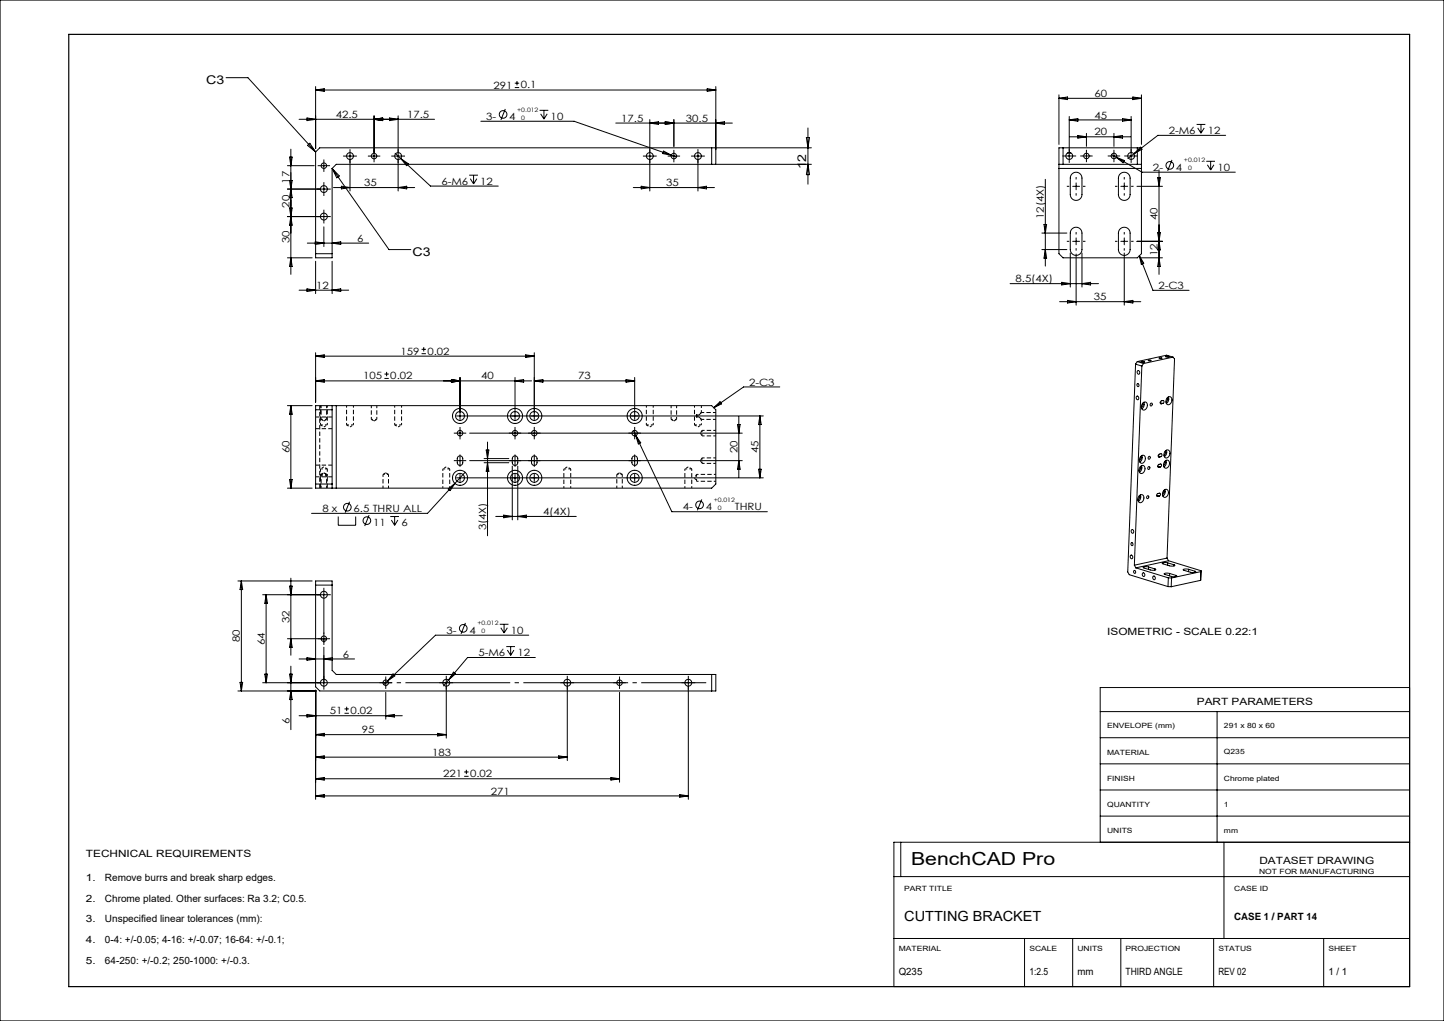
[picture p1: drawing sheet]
<svg xmlns="http://www.w3.org/2000/svg" width="420mm" height="297mm" viewBox="0 0 420 297" stroke-linecap="round" stroke-linejoin="round" font-family="sans-serif">
<g fill="none" stroke="#000" stroke-width=".29">
<path d="M65.8 22.6h6.3l19.7 21.6M87 34.7h39.4M89.3 34.3l2.5 .4-2.5 .4zM91.8 25.2v18M91.8 26.2h116.4M91.8 26.2l2.5-.4v.8zM108.8 33.7v12.7M108.8 34.7l2.5-.4v.8zM113.3 34.3l2.5 .4-2.5 .4zM115.8 33.7v21.9M139.9 35.3h27.1l29.8 10.4M147 31.7l-1.3 3.2"/>
<path d="M149.7 25.5h1.3M149.7 24.2h1.3M150.4 23.6v1.2M156.9 32.1h2.6M157.3 33.1l.9 1.5M158.2 32.1v2.5M159.2 33.1l-1 1.5M179.1 35.8h33.9M189 34.8v20.8M189 35.8l2.5-.4v.8zM193.5 35.4l2.5 .4-2.5 .4zM196 34.8v7.8"/>
<path d="M205.7 25.8l2.5 .4-2.5 .4zM208.2 25.2v22.6M208.2 35.8l2.5-.4v.8zM235 37.2v16.4M308 27.6v14.4M308 28.6l2.5-.4v.8zM308 28.6h24M311 33.9v12.5M311 34.9l2.5-.4v.8zM311 34.9h18M311.2 39.8h17.6M313.5 39.4l2.5 .4-2.5 .4z"/>
<path d="M316 38.8v3.8M324 38.8v3.8M324 39.8l2.5-.4v.8zM326.5 34.5l2.5 .4-2.5 .4zM329 33.9v12.5M329.5 28.2l2.5 .4-2.5 .4zM332 27.6v14.4M348 36.2h2.6M348.4 37.2l.9 1.5M349.3 36.2v2.5M350.3 37.2l-1 1.5M356.5 39.4h-19.7l-8.8 6.7"/>
<path d="M83.6 55h11.6M83.6 48.2h7.8M84.2 45.7h.8l-.4 2.5zM84.2 52.5l.8 5h-.8l.8-5zM84.6 43.4v36.4M89.4 42.3l.7-.6 1.7 2.5zM91.8 44.2v30.8h4.8v-26M93.2 48.2h2M94.2 47.2v2M94.2 54v2M96.6 49l16.5 23.6h6.4M96.6 49l2.1 2.2-.8 .5z"/>
<path d="M97 54.6h23.6M99.3 54.2l2.5 .4-2.5 .3zM100.8 45.4h2M101.8 44.4v11.2M107.8 45.4h2M114.8 45.4h2M114.9 44.6l1.8 1.6M115.8 54.6l2.5-.4v.7zM116.7 46.2l8.5 7.9h19.7M116.7 46.2l2.1 1.4-.5 .6zM136.5 51h2.5M136.8 52l.9 1.5"/>
<path d="M137.7 51v2.5M138.7 52l-1 1.5M184.2 54.6h23.6M186.5 54.2l2.5 .4-2.5 .3zM188 45.4h2M193 43.9l2.2 1.2-2.4-.4zM195 45.4h2M196 44.4v2M202 45.4h2M203 44.4v11.2M203 54.6l2.5-.4v.7zM207 43v4.8"/>
<path d="M234.5 40h1l-.5 3zM235 47.8l.5 3h-1zM236 47.8h-138.2l-1.2 1.2M236 43h-143l-1.2 1.2M304 52.2v25.2M308 47.8h24M308 43h24v30.8l-1.2 1.2h-21.6l-1.2-1.2zM308 49h24M309.2 43v4.8M310 45.4h2M310.5 44.5h1M311.9 50.5a1.7 1.7 0 0 1 1.8-.2 1.7 1.7 0 0 1 1 1.5v4.8a1.7 1.7 0 0 1-1.7 1.7 1.7 1.7 0 0 1-1.7-1.7v-4.8l.2-.7z"/>
<path d="M312 54.2h2M313 53.2v2M315 45.4h2M316 44.4v2M323 45.4h2M323.3 45l8.9 5.1h27.1M324 44.4v2M324.7 45.8l2.4 .9-.4 .7zM325.9 50.5a1.7 1.7 0 0 1 1.8-.2 1.7 1.7 0 0 1 1 1.5v4.8a1.7 1.7 0 0 1-1.7 1.7 1.7 1.7 0 0 1-1.7-1.7v-4.8l.2-.7zM326 54.2h2M327 53.2v2M328 45.4h2"/>
<path d="M330.7 54.2h7.4M330.8 43v4.8M331.7 42.8l.5 .6-2.2 1.2zM336.7 51.7h.8l-.4 2.5zM337.1 49.4v30.4M340.9 46.5l-1.3 3.2M350.9 46.9h2.5M351.2 47.9l.9 1.6M352.1 46.9v2.6M353.1 47.9l-1 1.6M83.6 75h7.2M83.6 63h11.6"/>
<path d="M84.2 60.5l.8 5h-.8l.8-5zM84.6 75l.4 2.5h-.8zM89.4 70.7h17.8M91.7 70.3l2.5 .4-2.5 .4zM91.8 73.8h4.8M91.8 76v9.4M94.2 66v5.7M94.2 62v2M96.6 70.7l2.5-.4v.8zM96.6 76v9.4M303 72.6h7.3M303 67.8h7.3"/>
<path d="M303.7 65.3h.7l-.4 2.5zM304 72.6l.4 2.5h-.7zM311.3 73.6v9.9M311.9 66.5a1.7 1.7 0 0 1 1.8-.2 1.7 1.7 0 0 1 1 1.5v4.8a1.7 1.7 0 0 1-1.7 1.7 1.7 1.7 0 0 1-1.7-1.7v-4.8l.2-.7zM312 70.2h2M313 69.2v2M313 73.9v14.9M314.7 73.6v9.9M325.7 66.7a1.7 1.7 0 0 1 1.9-.5 1.7 1.7 0 0 1 1.1 1.6v4.8a1.7 1.7 0 0 1-1.7 1.7 1.7 1.7 0 0 1-1.7-1.7v-4.8zM326 70.2h2M327 73.6v15.2M327 69.2v2"/>
<path d="M330.7 70.2h7.4M331.4 74.4l3.9 10.1h10.6M331.4 74.4l1.3 2.2-.7 .3zM331.8 75h6.3M336.7 67.7l.8 5h-.8l.8-5zM337.1 75l.4 2.5h-.8zM87 84.4h14.4M89.3 84l2.5 .4-2.5 .4zM96.6 84.4l2.5-.4v.8zM293.8 82.5h25.7M308.2 87.8h23.6M308.8 82.1l2.5 .4-2.5 .4z"/>
<path d="M310.5 87.4l2.5 .4-2.5 .3zM314.7 82.5l2.5-.4v.8zM327 87.8l2.5-.4v.7zM83.6 118h7.2M84.6 118v24M84.6 118l.4 2.5h-.8zM91.8 102.6v14.4M91.8 103.6l2.5-.4v.8zM91.8 110.8l2.5-.4v.8zM91.8 110.8h62.8M91.8 103.6h63.6M91.8 118h115.2l1.2 1.2v21.6l-1.2 1.2h-115.2z"/>
<path d="M91.8 119.2h4.8M96.6 118v24M97.8 118v24M111.8 110.1h1.3M111.8 108.8h1.3M112.4 108.2v1.3M122.6 102.9h1.3M122.6 101.6h1.3M123.2 101v1.3M131.3 110.4l2.5 .4-2.5 .4zM133.8 109.8v12.2M149.8 109.8v12.2"/>
<path d="M149.8 110.8l2.5-.4v.8zM152.9 103.2l2.5 .4-2.5 .4zM155.4 102.6v19.4M155.4 110.8h29.2M155.4 110.8l2.5-.4v.8zM182.1 110.4l2.5 .4-2.5 .4zM184.6 109.8v12.2M207.6 118.6l1.8-1.7 .5 .6zM226.8 112.6h-10.5l-8.7 6M330.3 105.9l-2.3 60.5 .4 .8 11.3 3.4M330.3 105.9l1.8 .6M330.6 115.3a.45 .45 0 0 1 .6 .4 .45 .45 0 0 1-.5 .5z"/>
<path d="M330.8 105.2l-.5 .7M330.8 105.2l1.8 .5M330.8 111.6a.37 .37 0 0 1 .5 .4 .37 .37 0 0 1-.6 .3zM330.8 107.9a.45 .45 0 0 1 .7 .4 .45 .45 0 0 1-.6 .5zM331.9 105.2l1 .1-.5 .1zM332.1 106.5l-2.2 57.9M332.4 117.3a.9 .9 0 0 1-.4 1.2M332.4 117.2a.79 .79 0 0 1 1.1-.1 .79 .79 0 0 1 .2 1.1 .89 .89 0 0 1-.6 1 .89 .89 0 0 1-1.1-.5l.1-.9zM332.6 105.7l-.5 .8M332.7 117a1.56 1.56 0 0 1-.6 1.9M334 104.8l.8 .1zM337.1 104.1l.9 .1z"/>
<path d="M337.5 117.1l.7 .3M337.5 117.4l.3 .1M338.2 117.4a.45 .45 0 0 0 .4-.4 .45 .45 0 0 0-.3-.5l-.5 .1a.45 .45 0 0 0-.3 .4 .45 .45 0 0 0 .3 .5M338.2 117.4l-.4 .1M339 103.7l1.1 .1-.6 .1zM339.5 115.8a.9 .9 0 0 1-.4 1.1M339.5 115.7a.79 .79 0 0 1 1.1-.2 .79 .79 0 0 1 .2 1.1 .89 .89 0 0 1-.5 1 .89 .89 0 0 1-1.1-.4l-.1-.7zM339.8 115.5a1.56 1.56 0 0 1-.6 1.9M341.2 103.9l-8.6 1.8M341.2 103.9l.4 .5-2.2 57.9M341.2 103.9l-1.9-.6-8.5 1.9M84.2 139.5h.8l-.4 2.5z"/>
<path d="M132.8 134h2M132.8 126h2M133.2 132.9l.5-.3 .7 .3 .2 1.7a.8 .8 0 0 1-.8 .8 .8 .8 0 0 1-.8-.8zM133.8 125v2M133.8 133v2M133.8 138v2M135.3 137.4l-10.9 11.9h-33.8M136.6 134h79.3M136.6 126h79.3M140.8 133.4h7.2M140.8 134.6h7.2M141.4 130.9h.8l-.4 2.5z"/>
<path d="M141.8 128.6v27.3M141.8 134.6l.4 2.5h-.8zM149 135.6v15.6M149.2 132.9l.5-.3 .7 .3 .2 1.7a.8 .8 0 0 1-.8 .8 .8 .8 0 0 1-.8-.8zM149.8 125v2M149.8 133v2M149.8 138v2M150.6 135.6v15.6M154.8 132.9l.5-.3 .7 .3 .2 1.7a.8 .8 0 0 1-.8 .8 .8 .8 0 0 1-.8-.8zM155.4 125v2M155.4 133v2M155.4 138v2"/>
<path d="M184 132.9l.5-.3 .7 .3 .2 1.7a.8 .8 0 0 1-.8 .8 .8 .8 0 0 1-.8-.8zM184.3 125.3l11.1 23.6h27.8M184.6 125v2M184.6 133v2M184.6 138v2M184.9 126.7l1.5 2.1-.7 .3zM214.5 123.5h.8l-.4 2.5zM214.9 134l.4 2.5h-.8zM214.9 121.2v17.6M220.6 136.5h.8l-.4 2.5zM221 121v18M221 121l.4 2.5h-.8z"/>
<path d="M222 121h-89.2M222 139h-89.2M331.7 135.8a.9 .9 0 0 1-.4 1.2M331.7 135.7a.79 .79 0 0 1 1.1-.1 .79 .79 0 0 1 .2 1 .89 .89 0 0 1-.6 1 .89 .89 0 0 1-1.1-.4v-.7zM331.8 132.8a.9 .9 0 0 1-.4 1.2M331.8 132.7a.79 .79 0 0 1 1.1-.1 .79 .79 0 0 1 .2 1 .89 .89 0 0 1-.6 1.1 .89 .89 0 0 1-1-.5l-.1-.6zM332 135.5a1.56 1.56 0 0 1-.6 1.9M332.1 132.5a1.56 1.56 0 0 1-.6 1.9M336.8 135.6l.7 .2M336.8 135.9h.3M336.9 132.6l.7 .3M337 132.9l.2 .1"/>
<path d="M337.5 135.8a.45 .45 0 0 0 .4-.4 .45 .45 0 0 0-.3-.4l-.5 .1a.45 .45 0 0 0-.3 .4 .45 .45 0 0 0 .3 .4M337.5 135.8l-.4 .1M337.6 132.9a.45 .45 0 0 0 .4-.5 .45 .45 0 0 0-.3-.4l-.5 .1a.45 .45 0 0 0-.3 .4 .45 .45 0 0 0 .3 .5M337.6 132.9l-.4 .1M338.8 134.2a.9 .9 0 0 1-.4 1.2M338.8 134.2a.79 .79 0 0 1 1.1-.2 .79 .79 0 0 1 .2 1.1 .89 .89 0 0 1-.5 1 .89 .89 0 0 1-1.1-.5v-.9zM338.9 131.2a.9 .9 0 0 1-.4 1.2M339 131.2a.79 .79 0 0 1 1-.2 .79 .79 0 0 1 .3 1.1 .89 .89 0 0 1-.6 1 .89 .89 0 0 1-1.1-.4v-.7zM339.1 133.9a1.56 1.56 0 0 1-.6 1.9M339.2 131a1.56 1.56 0 0 1-.5 1.9M83.6 142h7.2M91.8 140.8h4.8"/>
<path d="M98.4 150.3v2.5h5.1v-2.5M101.7 146l-1.3 3.1M107.3 149.9l-1.2 3.1M113.5 150.3h2.6M113.8 151.3l1 1.5M114.8 150.3v2.5M115.7 151.3l-.9 1.5M130.3 142.2l2-1.6-1.4 2.1zM144.2 150.2h23.4M146.5 149.8l2.5 .4-2.5 .4zM150.6 150.2l2.5-.4v.8zM204.1 145.3l-1.3 3.2"/>
<path d="M329.1 157.9a.37 .37 0 0 1 .5 .4 .37 .37 0 0 1-.6 .2zM329.1 154.2a.45 .45 0 0 1 .6 .3 .45 .45 0 0 1-.5 .5zM331.3 144.2a.9 .9 0 0 1-.3 1.2M331.4 144.2a.79 .79 0 0 1 1.1-.2 .79 .79 0 0 1 .2 1.1 .89 .89 0 0 1-.6 1 .89 .89 0 0 1-1.1-.4v-.7zM331.7 144a1.56 1.56 0 0 1-.6 1.9M336.4 144.1l.8 .2M336.5 144.3l.2 .1M337.2 144.3a.45 .45 0 0 0 .3-.4 .45 .45 0 0 0-.3-.4l-.4 .1a.45 .45 0 0 0-.4 .4 .45 .45 0 0 0 .3 .4M337.2 144.3l-.5 .1M338.5 142.7a.9 .9 0 0 1-.4 1.2M338.5 142.6a.79 .79 0 0 1 1.1-.1 .79 .79 0 0 1 .2 1 .89 .89 0 0 1-.6 1.1 .89 .89 0 0 1-1-.5l-.1-.6zM338.8 142.4a1.56 1.56 0 0 1-.6 1.9"/>
<path d="M69.2 169h21.6M70.2 169v32M70.2 169l.4 2.5h-.8zM77.4 173v25.6M77.4 173l.4 2.5h-.8zM84.2 170.5h.8l-.4 2.5zM84.6 168.2v22.4M91.8 169h4.8v26l1.2 1.2h110.4v4.8h-115.2l-1.2-1.2zM91.8 170.2h4.8M94.2 172v2M95.2 173h-18.8M328.8 161.6a.45 .45 0 0 1 .7 .3 .45 .45 0 0 1-.6 .5z"/>
<path d="M329.8 166a.37 .37 0 0 1 .6 .3 .37 .37 0 0 1-.6 .3zM329.9 164.4l.5 .8M330.4 165.2l9.4 2.9M332.3 166.7a.45 .45 0 0 1 .7 .4 .45 .45 0 0 1-.6 .5zM334.1 164.9l-.8-.1a.52 .52 0 0 0-.8 .3l2.8 .8a.52 .52 0 0 0 .8-.3l-.2-.1M334.1 164.9l1.8 .6M334.1 164.9v.7M335.4 167.7a.45 .45 0 0 1 .6 .3 .45 .45 0 0 1-.5 .5zM335.9 165.5v.3M339.4 162.3l-9.5 2.1M339.4 162.3l.5 .8M339.6 163.7l-.7-.1a.52 .52 0 0 0-.8 .3l2.8 .8a.52 .52 0 0 0 .8-.3l-.2-.1"/>
<path d="M339.6 163.7l1.9 .6M339.6 163.7v.7M339.7 170.6l1 .1M339.8 168.1l-.1 2.5M339.8 168.1h1M339.9 163.1l-9.5 2.1M339.9 163.1l9.4 2.9M340.2 166.8l-.8-.1a.52 .52 0 0 0-.8 .3l2.8 .8a.52 .52 0 0 0 .8-.3l-.2-.1M340.2 166.8l1.8 .6M340.2 166.8v.7M340.8 168.1l-.1 2.6M341.5 164.3v.3"/>
<path d="M342 167.4v.3M345.7 165.6l-.7-.1a.51 .51 0 0 0-.8 .3l2.8 .8a.52 .52 0 0 0 .8-.3l-.2-.1M345.7 165.6l1.9 .6M345.7 165.6v.7M347.6 166.2v.3M349.2 168.8l-8.5 1.9M349.2 168.6v.2M349.3 166v.3l-8.5 1.8M349.3 166l-.1 2.8M69.8 198.5h.8l-.4 2.5zM77 196.1h.8l-.4 2.5zM83.6 185.8h11.6"/>
<path d="M84.2 196.1h.8l-.4 2.5zM84.6 193.8v18.5M84.6 185.8l.4 2.5h-.8zM87 191.7h16.1M89.3 191.3l2.5 .4-2.5 .4zM93.4 186l.8-.2 .8 .2M94.2 184.8v2M94.2 190.7v8.9M94.2 191.7l2.5-.4v.8zM95.2 198.6h-18.8M111.2 198.6h2M112.2 197.6v2"/>
<path d="M114.3 196l.6 .6-2.1 1.4zM128.8 198.6h2M129.8 197.6v17.1M131.9 195.5l.6 .5-1.9 1.7zM135.4 181.2l-1.3 3.2M145.3 181.6h2.6M145.7 182.6l.9 1.5M146.6 181.6v2.5M147.3 188.1h2.5M147.6 182.6l-1 1.5M147.6 189.1l.9 1.5M148.5 188.1v2.5"/>
<path d="M149.5 189.1l-1 1.5M153.8 184.8h-27.1l-15.1 14.4M155.7 191.3h-19.7l-7 8.2M164 198.6h2M165 197.6v23.7M179.2 198.6h2M180.2 197.6v2M199.2 198.6h2M200.2 197.6v34.9M207 196.2v4.8M69.2 201h22.8M84.6 201l.4 2.5h-.8z"/>
<path d="M87 208.2h30M89.3 207.8l2.5 .4-2.5 .4zM91.8 200.8v31.7M91.8 213.7l2.5-.4v.8zM91.8 213.7h38M100.2 207.5h1.3M100.2 206.2h1.3M100.8 205.6v1.3M112.2 201.4v7.8M112.2 208.2l2.5-.4v.8zM127.3 213.3l2.5 .4-2.5 .4zM162.5 219.9l2.5 .4-2.5 .3z"/>
<path d="M180.2 201.4v26.1M320 207h90M320 214.6h90M354 207v38M91.8 220.3l2.5-.4v.7zM91.8 226.5l2.5-.3v.7zM91.8 231.5l2.5-.4v.8zM91.8 220.3h73.2M91.8 226.5h88.4M91.8 231.5h108.4M135 225.8h1.3M135 224.6h1.3"/>
<path d="M135.6 223.9v1.3M177.7 226.2l2.5 .3-2.5 .4zM197.7 231.1l2.5 .4-2.5 .4zM320 222.2h90M320 229.8h90M320 237.4h90M260 255h150M262 245v10M320 245v-45h90v87h-150v-42h150M356 245v28M260 273h150M298 273v14"/>
<path d="M312 273v14M326 273v14M353 273v14M385 273v14"/>
<circle cx="146.3" cy="33.3" r="1.11"/>
<circle cx="94.2" cy="48.2" r=".8"/>
<circle cx="94.2" cy="55" r="1"/>
<circle cx="101.8" cy="45.4" r="1"/>
<circle cx="108.8" cy="45.4" r=".8"/>
<circle cx="115.8" cy="45.4" r="1"/>
<circle cx="189" cy="45.4" r="1"/>
<circle cx="196" cy="45.4" r=".8"/>
<circle cx="203" cy="45.4" r="1"/>
<circle cx="311" cy="45.4" r="1"/>
<circle cx="316" cy="45.4" r=".8"/>
<circle cx="324" cy="45.4" r=".8"/>
<circle cx="329" cy="45.4" r="1"/>
<circle cx="340.2" cy="48.1" r="1.11"/>
<circle cx="94.2" cy="63" r="1"/>
<circle cx="334.8" cy="117.7" r=".37"/>
<circle cx="133.8" cy="121" r="1.3"/>
<circle cx="133.8" cy="139" r="1.3"/>
<circle cx="133.8" cy="126" r=".8"/>
<circle cx="133.8" cy="139" r="2.2"/>
<circle cx="133.8" cy="121" r="2.2"/>
<circle cx="149.8" cy="139" r="1.3"/>
<circle cx="149.8" cy="121" r="1.3"/>
<circle cx="149.8" cy="126" r=".8"/>
<circle cx="149.8" cy="139" r="2.2"/>
<circle cx="149.8" cy="121" r="2.2"/>
<circle cx="155.4" cy="121" r="1.3"/>
<circle cx="155.4" cy="139" r="1.3"/>
<circle cx="155.4" cy="126" r=".8"/>
<circle cx="155.4" cy="139" r="2.2"/>
<circle cx="155.4" cy="121" r="2.2"/>
<circle cx="184.6" cy="139" r="1.3"/>
<circle cx="184.6" cy="121" r="1.3"/>
<circle cx="184.6" cy="126" r=".8"/>
<circle cx="184.6" cy="139" r="2.2"/>
<circle cx="184.6" cy="121" r="2.2"/>
<circle cx="334.1" cy="136.2" r=".37"/>
<circle cx="334.2" cy="133.2" r=".37"/>
<circle cx="101" cy="147.5" r="1.11"/>
<circle cx="106.7" cy="151.4" r="1.11"/>
<circle cx="203.5" cy="146.9" r="1.11"/>
<circle cx="333.8" cy="144.7" r=".37"/>
<circle cx="94.2" cy="173" r="1"/>
<circle cx="94.2" cy="185.8" r=".8"/>
<circle cx="94.2" cy="198.6" r="1"/>
<circle cx="112.2" cy="198.6" r=".8"/>
<circle cx="129.8" cy="198.6" r="1"/>
<circle cx="134.7" cy="182.8" r="1.11"/>
<circle cx="165" cy="198.6" r="1"/>
<circle cx="180.2" cy="198.6" r=".8"/>
<circle cx="200.2" cy="198.6" r="1"/>
</g>
<path d="M93 118v24M91.8 135.3h4.8M91.8 138.7h4.8M91.8 121.3h4.8M91.8 124.7h4.8" fill="none" stroke="#000" stroke-width=".29" stroke-dasharray="1.3 .6" stroke-dashoffset=".1" stroke-linecap="butt"/>
<g fill="none" stroke="#000" stroke-width=".29" stroke-dasharray="1.3 .6" stroke-dashoffset=".6" stroke-linecap="butt">
<path d="M93.2 123.6h2M93.2 123.6l1 .6M93.4 138a.84 .84 0 0 0 .8 .5 .84 .84 0 0 0 .8-.5M94.2 124.2l1-.6M94.2 135.8l-1 .6M95.2 136.4h-2M95.2 136.4l-1-.6M100.8 123.6h2M100.8 123.6l1 .6M101.8 124.2l1-.6M114.8 123.6h2M114.8 123.6l1 .6"/>
<path d="M115.8 124.2l1-.6M129.8 135.8l-1 .6M130.8 136.4h-2M130.8 136.4l-1-.6M165 135.8l-1 .6M166 136.4h-2M166 136.4l-1-.6M188 123.6h2M188 123.6l1 .6M189 124.2l1-.6M200.2 135.8l-1 .6M201.2 136.4h-2"/>
<path d="M201.2 136.4l-1-.6M202 139l.6 1M202 123.6h2M202 123.6l1 .6M202.6 138v2M202.6 138l-.6 1M203 124.2l1-.6M204 120v-2"/>
</g>
<path d="M93.4 122h1.6M95 138h-1.6M108 122h1.6M113 138h-1.6M181 138h-1.6M195.2 122h1.6M204 123.6v-1.6M204.2 133.2v1.6M204.2 125.2v1.6" fill="none" stroke="#000" stroke-width=".29" stroke-dasharray="1.3 .6" stroke-dashoffset=".8" stroke-linecap="butt"/>
<path d="M93.4 138l.8-.5 .8 .5" fill="none" stroke="#000" stroke-width=".29" stroke-dasharray="1.3 .6" stroke-dashoffset=".9" stroke-linecap="butt"/>
<path d="M202.6 121.3v-.6" fill="none" stroke="#000" stroke-width=".29" stroke-dasharray="1.3 .6" stroke-dashoffset=".3" stroke-linecap="butt"/>
<path d="M93.2 136.4v2.3M94.1 137.6l-.7 .4M95 138l-.7-.4M95.2 138.7v-2.3M202.6 120.7l.2 .3-.2 .3M204 122h4.2M208.2 120h-4.2" fill="none" stroke="#000" stroke-width=".29" stroke-dasharray="1.3 .6" stroke-dashoffset=".4" stroke-linecap="butt"/>
<g fill="none" stroke="#000" stroke-width=".29" stroke-dasharray="1.3 .6" stroke-dashoffset=".5" stroke-linecap="butt">
<path d="M93.4 118v4M108 118v4M195.2 118v4M93.4 138v4M93.4 122l.8 .5M94.2 122.5l.8-.5M95 122v-4M108 122l.8 .5M108.8 122.5l.8-.5M109.6 122v-4M111.4 138v4M112.2 137.5l-.8 .5"/>
<path d="M113 138l-.8-.5M179.4 138v4M180.2 137.5l-.8 .5M181 138l-.8-.5M195.2 122l.8 .5M196 122.5l.8-.5M196.8 122v-4M202.6 121.5l.5-.2 .9 .7-.8-1 .8-1-.9 .8-.5-.3M202.6 120.5v1M203.7 134l.5 .8M203.7 126l.5 .8M204.2 134.8h4"/>
<path d="M204.2 133.2l-.5 .8M204.2 125.2l-.5 .8M204.2 126.8h4M208.2 133.2h-4M208.2 125.2h-4M95 142v-4M113 142v-4M181 142v-4"/>
</g>
<path d="M202.6 121.5v-.2M202.6 120.7v-.2" fill="none" stroke="#000" stroke-width=".29" stroke-dasharray="1.3 .6" stroke-linecap="butt"/>
<path d="M93.2 138.7v3.3M95.2 142v-3.3" fill="none" stroke="#000" stroke-width=".29" stroke-dasharray="1.3 .6" stroke-dashoffset="-.1" stroke-linecap="butt"/>
<g fill="none" stroke="#000" stroke-width=".29" stroke-dasharray="1.3 .6" stroke-dashoffset=".7" stroke-linecap="butt">
<path d="M93.2 118v5.6M100.8 118v5.6M114.8 118v5.6M188 118v5.6M202 118v5.6M95.2 123.6v-5.6M102.8 123.6v-5.6M116.8 123.6v-5.6M128.8 136.4v5.6M164 136.4v5.6M190 123.6v-5.6M199.2 136.4v5.6"/>
<path d="M208.2 138h-5.6M130.8 142v-5.6M166 142v-5.6M201.2 142v-5.6M202.6 140h5.6"/>
</g>
<g fill="none" stroke="#000" stroke-width=".29" stroke-dasharray="30.5 1.3 1.3 1.3" stroke-linecap="butt">
<path d="M93.2 48.2h-.8M93.2 55h-1M94.2 47.2v-.8M94.2 49.2v.8M94.2 54v-1M94.2 56v1M95.2 48.2h.8M95.2 55h1M100.8 45.4h-1M101.8 44.4v-1M101.8 46.4v1M102.8 45.4h1"/>
<path d="M107.8 45.4h-.8M108.8 44.4v-.8M108.8 46.4v.8M109.8 45.4h.8M114.8 45.4h-1M115.8 44.4v-1M115.8 46.4v1M116.8 45.4h1M188 45.4h-1M189 44.4v-1M189 46.4v1M190 45.4h1"/>
<path d="M195 45.4h-.8M196 44.4v-.8M196 46.4v.8M197 45.4h.8M202 45.4h-1M203 44.4v-1M203 46.4v1M204 45.4h1M310 45.4h-1M311 44.4v-1M311 46.4v1M311 54.2h-.7"/>
<path d="M312 45.4h1M313 52.2v-.7M313 56.2v.7M315 54.2h.7M315 45.4h-.8M316 44.4v-.8M316 46.4v.8M317 45.4h.8M323 45.4h-.8M324 44.4v-.8M324 46.4v.8M325 54.2h-.7"/>
<path d="M325 45.4h.8M327 52.2v-.7M327 56.2v.7M328 45.4h-1M329 44.4v-1M329 46.4v1M329 54.2h.7M330 45.4h1M93.2 63h-1M94.2 62v-1M94.2 64v1M95.2 63h1"/>
<path d="M311 70.2h-.7M313 68.2v-.7M313 72.2v.7M315 70.2h.7M325 70.2h-.7M327 72.2v.7M327 68.2v-.7M329 70.2h.7M133.8 119v-.3M149.8 119v-.3M155.4 119v-.3M184.6 119v-.3"/>
<path d="M131.8 121h-.3M131.8 139h-.3M132.8 134h-.8M132.8 126h-.8M133.8 135v.8M133.8 133v-.8M133.8 123v.3M133.8 137v-.3M133.8 127v.8M133.8 125v-.8M134.8 134h.8M134.8 126h.8"/>
<path d="M135.8 121h.3M135.8 139h.3M147.8 121h-.3M147.8 139h-.3M148.8 134h-.8M148.8 126h-.8M149.8 135v.8M149.8 133v-.8M149.8 123v.3M149.8 137v-.3M149.8 127v.8M149.8 125v-.8"/>
<path d="M150.8 134h.8M150.8 126h.8M151.8 121h.3M151.8 139h.3M153.4 121h-.3M153.4 139h-.3M154.4 134h-.8M154.4 126h-.8M155.4 135v.8M155.4 133v-.8M155.4 123v.3M155.4 137v-.3"/>
<path d="M155.4 127v.8M155.4 125v-.8M156.4 134h.8M156.4 126h.8M157.4 121h.3M157.4 139h.3M182.6 139h-.3M182.6 121h-.3M183.6 134h-.8M183.6 126h-.8M184.6 135v.8M184.6 133v-.8"/>
<path d="M184.6 137v-.3M184.6 123v.3M184.6 127v.8M184.6 125v-.8M185.6 134h.8M185.6 126h.8M186.6 139h.3M186.6 121h.3M133.8 141v.3M149.8 141v.3M155.4 141v.3M184.6 141v.3"/>
<path d="M93.2 173h-1M94.2 172v-1M95.2 173h1M93.2 185.8h-.8M93.2 198.6h-1M94.2 184.8v-.8M94.2 186.8v.8M94.2 197.6v-1M94.2 199.6v1M95.2 185.8h.8M111.2 198.6h-.8M112.2 197.6v-.8"/>
<path d="M112.2 199.6v.8M113.2 198.6h.8M128.8 198.6h-1M129.8 197.6v-1M129.8 199.6v1M130.8 198.6h1M164 198.6h-1M165 197.6v-1M165 199.6v1M166 198.6h1M179.2 198.6h-.8M180.2 197.6v-.8"/>
<path d="M180.2 199.6v.8M181.2 198.6h.8M199.2 198.6h-1M200.2 197.6v-1M200.2 199.6v1M201.2 198.6h1"/>
</g>
<path d="M94.2 174v24.5" fill="none" stroke="#000" stroke-width=".29" stroke-dasharray="30.5 1.3 1.3 1.3" stroke-dashoffset="20.1" stroke-linecap="butt"/>
<path d="M95.2 198.6h110.2" fill="none" stroke="#000" stroke-width=".29" stroke-dasharray="30.5 1.3 1.3 1.3" stroke-dashoffset="11.6" stroke-linecap="butt"/>
<path d="M0 0h420v297h-420zM20 10h390v277h-390z" fill="none" stroke="#000" stroke-width=".35"/>
<text font-size="5.2" x="265" y="251.6">BenchCAD Pro</text>
<text font-size="4.1" x="263" y="267.9">CUTTING BRACKET</text>
<g font-size="3.5">
<text x="60" y="24.5">C3</text>
<text x="234.5" y="49.3" transform="rotate(-90 234.5 49.3)">12</text>
<text x="120" y="74.5">C3</text>
</g>
<g font-size="2.9">
<text x="143.6" y="25.8">291</text>
<text x="151.4" y="25.7">0.1</text>
<text x="318.3" y="28.2">60</text>
<text x="97.6" y="34.3">42.5</text>
<text x="118.4" y="34.3">17.5</text>
<text x="141.4" y="34.8">3-</text>
<text x="148.1" y="34.9">4</text>
<text x="160.2" y="34.8">10</text>
<text x="180.7" y="35.4">17.5</text>
<text x="199.5" y="35.4">30.5</text>
<text x="318.3" y="34.5">45</text>
<text x="318.3" y="39.4">20</text>
<text x="340" y="39">2-M6</text>
<text x="351.3" y="38.9">12</text>
<text x="84.2" y="53.4" transform="rotate(-90 84.2 53.4)">17</text>
<text x="128.4" y="53.7">6-M6</text>
<text x="139.7" y="53.7">12</text>
<text x="335.4" y="49.6">2-</text>
<text x="342" y="49.7">4</text>
<text x="354.1" y="49.6">10</text>
<text x="106" y="54.1">35</text>
<text x="193.8" y="54.2">35</text>
<text x="84.2" y="60.4" transform="rotate(-90 84.2 60.4)">20</text>
<text x="303.6" y="63.7" transform="rotate(-90 303.6 63.7)">12(4X)</text>
<text x="336.7" y="64.1" transform="rotate(-90 336.7 64.1)">40</text>
<text x="84.2" y="70.8" transform="rotate(-90 84.2 70.8)">30</text>
<text x="103.9" y="70.3">6</text>
<text x="336.7" y="74.5" transform="rotate(-90 336.7 74.5)">12</text>
<text x="295.4" y="82.1">8.5(4X)</text>
<text x="92" y="84">12</text>
<text x="318.2" y="87.4">35</text>
<text x="336.9" y="84">2-C3</text>
<text x="116.5" y="103.2">159</text>
<text x="124.3" y="103.2">0.02</text>
<text x="105.7" y="110.4">105</text>
<text x="113.5" y="110.4">0.02</text>
<text x="140" y="110.4">40</text>
<text x="168.2" y="110.4">73</text>
<text x="217.9" y="112.2">2-C3</text>
<text x="84.2" y="131.8" transform="rotate(-90 84.2 131.8)">60</text>
<text x="214.5" y="131.8" transform="rotate(-90 214.5 131.8)">20</text>
<text x="220.6" y="131.8" transform="rotate(-90 220.6 131.8)">45</text>
<text x="93.8" y="149.1">8 x</text>
<text x="102.9" y="149.1">6.5 THRU ALL</text>
<text x="158" y="149.8">4(4X)</text>
<text x="198.6" y="148.4">4-</text>
<text x="205.3" y="148.4">4</text>
<text x="213.7" y="148.4">THRU</text>
<text x="108.5" y="153">11</text>
<text x="116.7" y="153">6</text>
<text x="141.4" y="154.3" transform="rotate(-90 141.4 154.3)">3(4X)</text>
<text x="84.2" y="181.2" transform="rotate(-90 84.2 181.2)">32</text>
<text x="129.8" y="184.3">3-</text>
<text x="136.5" y="184.4">4</text>
<text x="148.6" y="184.3">10</text>
<text x="322" y="184.8">ISOMETRIC - SCALE 0.22:1</text>
<text x="69.8" y="186.8" transform="rotate(-90 69.8 186.8)">80</text>
<text x="77" y="187.7" transform="rotate(-90 77 187.7)">64</text>
<text x="99.8" y="191.3">6</text>
<text x="139.2" y="190.9">5-M6</text>
<text x="150.5" y="190.8">12</text>
<text x="95.9" y="207.8">51</text>
<text x="101.9" y="207.8">0.02</text>
<text x="348.1" y="205.1">PART PARAMETERS</text>
<text x="84.2" y="210.7" transform="rotate(-90 84.2 210.7)">6</text>
<text x="105.2" y="213.3">95</text>
<text x="125.7" y="219.8">183</text>
<text x="128.9" y="226.1">221</text>
<text x="136.7" y="226.1">0.02</text>
<text x="142.7" y="231.1">271</text>
<text x="25" y="249.3">TECHNICAL REQUIREMENTS</text>
<text x="366.3" y="251.4">DATASET DRAWING</text>
<text x="25" y="256.3">1.</text>
<text x="30.5" y="256.3">Remove burrs and break sharp edges.</text>
<text x="25" y="262.3">2.</text>
<text x="30.5" y="262.3">Chrome plated. Other surfaces: Ra 3.2; C0.5.</text>
<text x="25" y="268.3">3.</text>
<text x="30.5" y="268.3">Unspecified linear tolerances (mm):</text>
<text x="359" y="267.5">CASE 1 / PART 14</text>
<text x="25" y="274.3">4.</text>
<text x="30.5" y="274.3">0-4: +/-0.05; 4-16: +/-0.07; 16-64: +/-0.1;</text>
<text x="25" y="280.3">5.</text>
<text x="30.5" y="280.3">64-250: +/-0.2; 250-1000: +/-0.3.</text>
<text x="261.4" y="283.5">Q235</text>
<text x="299.4" y="283.5">1:2.5</text>
<text x="313.4" y="283.5">mm</text>
<text x="327.4" y="283.5">THIRD ANGLE</text>
<text x="354.4" y="283.5">REV 02</text>
<text x="386.4" y="283.5">1 / 1</text>
</g>
<g font-size="2.1">
<text x="322" y="211.9">ENVELOPE (mm)</text>
<text x="356" y="211.9">291 x 80 x 60</text>
<text x="322" y="219.5">MATERIAL</text>
<text x="356" y="219.5">Q235</text>
<text x="322" y="227.1">FINISH</text>
<text x="356" y="227.1">Chrome plated</text>
<text x="322" y="234.7">QUANTITY</text>
<text x="356" y="234.7">1</text>
<text x="322" y="242.3">UNITS</text>
<text x="356" y="242.3">mm</text>
<text x="366.2" y="254.2">NOT FOR MANUFACTURING</text>
<text x="263" y="259.1">PART TITLE</text>
<text x="359" y="259.1">CASE ID</text>
<text x="261.4" y="276.6">MATERIAL</text>
<text x="299.4" y="276.6">SCALE</text>
<text x="313.4" y="276.6">UNITS</text>
<text x="327.4" y="276.6">PROJECTION</text>
<text x="354.4" y="276.6">STATUS</text>
<text x="386.4" y="276.6">SHEET</text>
</g>
<g font-size="1.7">
<text x="150.4" y="32.4">+0.012</text>
<text x="151.6" y="34.8">0</text>
<text x="344.4" y="47.3">+0.012</text>
<text x="345.5" y="49.6">0</text>
<text x="207.6" y="146">+0.012</text>
<text x="208.8" y="148.3">0</text>
<text x="138.8" y="181.9">+0.012</text>
<text x="140" y="184.3">0</text>
</g>
</svg>
